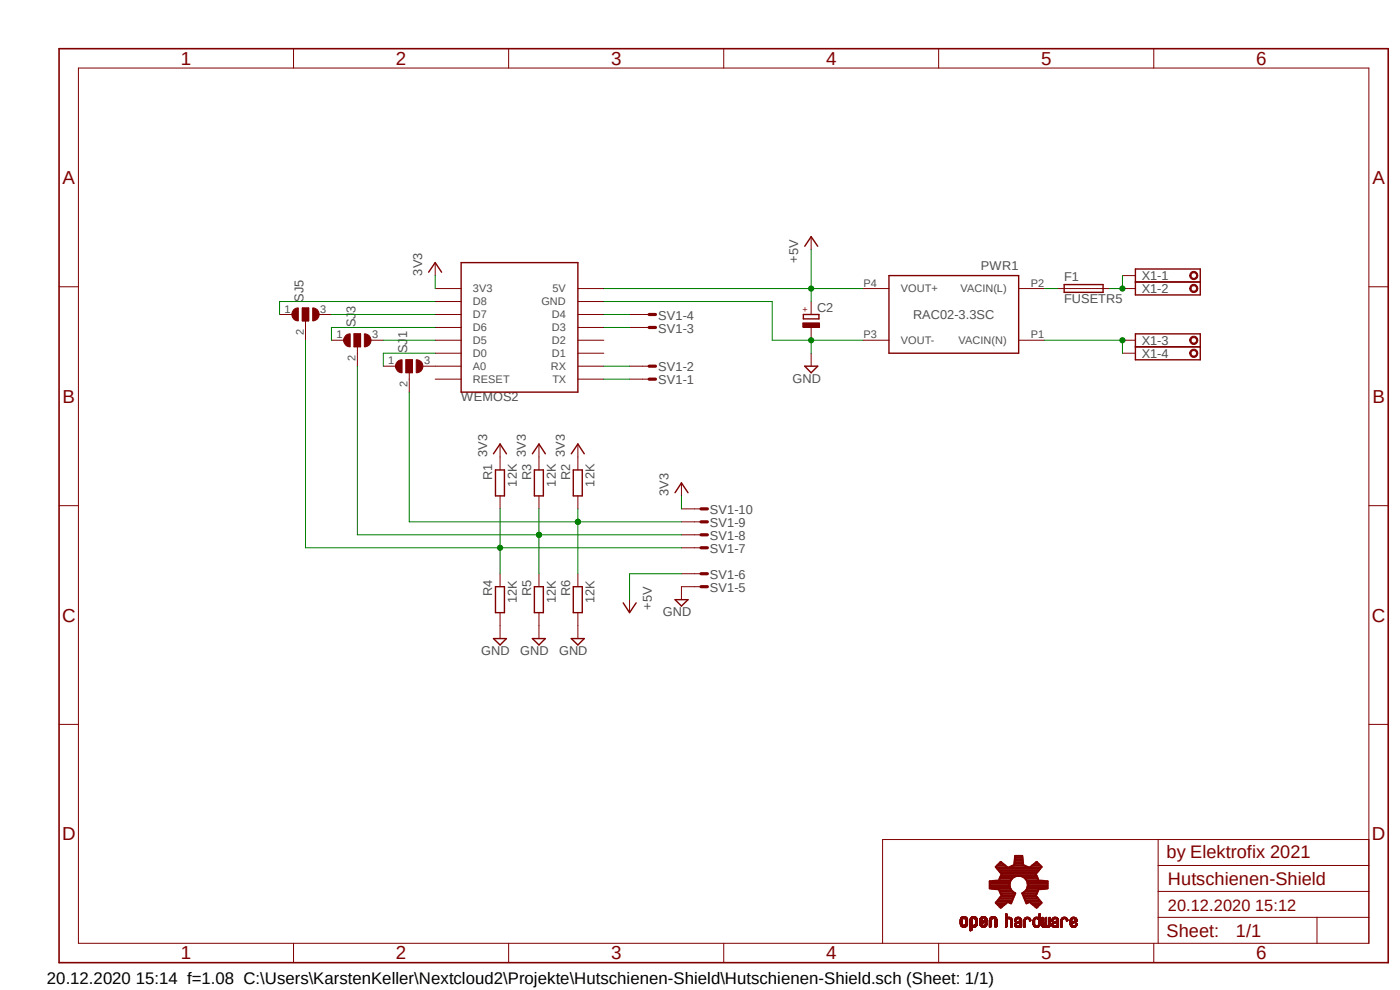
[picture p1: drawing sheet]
<svg xmlns="http://www.w3.org/2000/svg" width="297mm" height="210mm" viewBox="0 0 297 210" stroke-linecap="round" stroke-linejoin="round" font-family="sans-serif">
<path d="M12 9.9l282.9 194.9M294.9 9.9l-282.9 194.9" fill="none" stroke="#fff" stroke-width=".21"/>
<g fill="none" stroke="#800000" stroke-width=".21">
<path d="M16.6 14.4h273.8v185.7h-273.8zM62.3 10.3v4.1M107.9 10.3v4.1M153.5 10.3v4.1M199.1 10.3v4.1M244.8 10.3v4.1M92.3 55.7v2.8M12.5 60.8h4.1M172.1 74.9v2.8M290.4 60.8h4.1M12.5 107.3h4.1M290.4 107.3h4.1"/>
<path d="M12.5 153.7h4.1M290.4 153.7h4.1M245.7 178.1v22M290.4 178.1h-103.2v22M203.7 196h.5M203.7 196h.4M203.7 195.9h.4M203.7 195.8h.4M203.7 195.7h.4M203.7 195.6h.4M203.7 195.5h.4M203.7 195.4h.4"/>
<path d="M203.7 195.3h.4M203.7 195.2h.4M203.7 195.1h.4M203.7 195.1h.5M203.8 196.2l.5 .1M203.8 196.2h.5M203.8 196.1h.4M203.8 195h.4M203.8 194.9h.5M203.8 196.3h1.4M203.8 194.9h.6M203.8 194.8h1.4"/>
<path d="M203.8 196.4h1.3M203.8 196.4h1.4M203.8 194.7l1.4 .1M203.9 194.7h1.2M203.9 196.5h1.2M203.9 194.6h1.2M204 196.6h1M204 194.6h1M204.1 196.6h.8M204.1 194.5h.8M204.3 194.9l-.5 .1M204.3 194.4h.4"/>
<path d="M204.3 196.7h.3M204.6 194.9h.6M204.7 194.9h.6M204.8 196.2h.5M204.8 196.1h.5M204.8 195h.5M204.9 196.1h.4M204.9 196h.4M204.9 195.9h.4M204.9 195.8h.4M204.9 195.7h.4M204.9 195.6h.4"/>
<path d="M204.9 195.5h.4M204.9 195.4h.4M204.9 195.3h.4M204.9 195.2h.4M204.9 195.1h.4M205.3 196.2l-.7 .1M205.8 197.4h.2M205.8 197.4h.3M205.8 197.4h.4M205.8 197.3h.4M205.8 197.2h.4M205.8 197.1h.4"/>
<path d="M205.8 197h.4M205.8 196.9h.4M205.8 196.8h.4M205.8 196.7h.4M205.8 196.6h1.3M205.8 196.5h1.3M205.8 196.4h1.4M205.8 196.3h1.5M205.8 196.2l.6 .1M205.8 196.2h.5M205.8 196.1h.5M205.8 196.1h.4"/>
<path d="M205.8 196h.4M205.8 195.9h.4M205.8 195.8h.4M205.8 195.7h.4M205.8 195.6h.4M205.8 195.5h.4M205.8 195.4h.4M205.8 195.3h.4M205.8 195.2h.4M205.8 195.1h.4M205.8 195h.5M205.8 194.9h.5"/>
<path d="M205.8 194.9h.6M205.9 194.9h.6M205.9 194.8h1.4M205.9 194.8h1.3M206 194.7h1.2M206 194.6h1.1M206.1 194.6h1M206.2 194.5h.7M206.4 194.4h.4M206.4 196.7h.3M206.6 194.9h.7M206.7 196.3h.6"/>
<path d="M206.8 194.9h.5M206.8 196.2h.5M206.9 196.1h.4M206.9 195h.4M206.9 196h.4M206.9 195.2h.4M206.9 195.1h.4M207 196.6l-1.2 .1M207 196h.3M207 195.9h.3M207 195.8h.3M207 195.7h.3"/>
<path d="M207 195.6h.3M207 195.5h.3M207 195.4h.3M207 195.3h.3M207 195.2h.3M207.2 196.4l-1.4 .1M207.9 196.2h.5M207.9 196.1h.4M207.9 196h.4M207.9 195.9h.5M207.9 195.7h.8M207.9 195.7h.9"/>
<path d="M207.9 195.7h1M207.9 195.5h1.4M207.9 195.5h1.5M207.9 195.4h.4M207.9 195.3h.3M207.9 195.2h.3M207.9 195.1h.4M207.9 195h.4M207.9 196.2l.6 .1M207.9 194.9h.6M207.9 196.3h1.4M207.9 194.9h.7"/>
<path d="M207.9 194.8h1.4M208 196.4h1.3M208 194.7h1.3M208.1 196.5h1.1M208.1 194.6h1.1M208.1 196.6h1.1M208.2 196.6h.9M208.2 194.6h.9M208.2 196.6h.8M208.2 194.5h.8M208.3 195.2h-.4M208.4 195.4h1"/>
<path d="M208.4 194.9l-.5 .1M208.4 194.4h.4M208.5 196.7h.3M208.6 195.3h.8M208.7 195.8h-.8M208.7 195.3h.7M208.7 194.9h.7M208.8 195.2h.6M208.8 194.9h.6M208.9 195.2h.5M208.9 194.9l.5 .1M208.9 196.2h.5"/>
<path d="M208.9 195h.5M209 196.1h.4M209 195.1h.4M209 196h.4M209 195.9h.4M209.1 195.8h.3M209.2 195.6h-1.3M209.3 195.7h.1M209.4 196.2l-.6 .1M209.9 196.6h.3M209.9 196.6h.4M209.9 196.6h.5"/>
<path d="M209.9 196.5h.5M209.9 196.4h.5M209.9 196.3h.5M209.9 196.2h.5M209.9 196.1h.5M209.9 196h.5M209.9 195.9h.5M209.9 195.8h.5M209.9 195.7h.5M209.9 195.6h.5M209.9 195.5h.5M209.9 195.4h.5"/>
<path d="M209.9 195.3h.5M209.9 195.2h.5M209.9 195.1h.5M209.9 195h.5M210 194.9h.6M210 194.9h.7M210 194.8h1.4M210.1 194.7l1.3 .1M210.1 194.7h1.2M210.1 194.6h1.2M210.2 194.6h1M210.4 194.5h.7"/>
<path d="M210.5 194.9l-.6 .1M210.5 194.4h.4M210.8 194.9h.7M210.9 194.9h.6M211 195h.5M211.1 196.6h.3M211.1 196.6h.4M211.1 196.5h.4M211.1 196.4h.4M211.1 196.3h.4M211.1 196.2h.4M211.1 196.1h.4"/>
<path d="M211.1 196h.4M211.1 195.9h.4M211.1 195.8h.4M211.1 195.7h.4M211.1 195.6h.4M211.1 195.5h.4M211.1 195.4h.4M211.1 195.3h.4M211.1 195.2h.4M211.1 195.1h.4M213.3 194h.3M213.3 196.7h.1"/>
<path d="M213.3 196.6h.3M213.3 196.5h.3M213.3 196.4h.3M213.3 196.3h.3M213.3 196.2h.3M213.3 196.1h.3M213.3 196h.3M213.3 195.9h.3M213.3 195.8h.3M213.3 195.7h.3M213.3 195.6h.3M213.3 195.5h.3"/>
<path d="M213.3 195.4h.3M213.3 195.3h.3M213.3 195.2h.3M213.3 195.2h.4M213.3 195.1h.4M213.3 195h.4M213.3 194.9h.7M213.3 194.9h1.3M213.3 194.8h1.3M213.3 194.7l1.3 .1M213.3 194.7h1.2M213.3 194.6h1.1"/>
<path d="M213.3 194.6h.3M213.3 194.5h.3M213.3 194.4h.3M213.3 194.3h.3M213.3 194.2h.3M213.3 194.1h.3M213.3 193.9h.3M213.4 193.8h.2M213.6 196.6l-.3 .1M213.7 194.6h.6M213.8 194.9l-.5 .1M213.8 194.6h.4"/>
<path d="M214.1 194.9h.6M214.2 194.9h.5M214.3 195h.4M214.4 195.1h.3M214.4 195.2h.4M214.4 195.1h.4M214.5 196.6h.3M214.5 196.5h.3M214.5 196.4h.3M214.5 196.3h.3M214.5 196.2h.3M214.5 196.1h.3"/>
<path d="M214.5 196h.3M214.5 195.9h.3M214.5 195.8h.3M214.5 195.7h.3M214.5 195.6h.3M214.5 195.5h.3M214.5 195.4h.3M214.5 195.3h.3M214.5 195.2h.3M214.6 196.7l-.1 .1M214.8 196.6l-.3 .1M215.3 196.4h.4"/>
<path d="M215.3 196.3h.3M215.3 196.2h.3M215.3 196.1h.3M215.3 196h.4M215.3 195.5h.1M215.3 195.3h.3M215.3 195.2h.3M215.3 195.1h.3M215.3 196.4l.9 .1M215.3 195.9h.6M215.3 195h.4M215.3 196.5h.9"/>
<path d="M215.4 196.6h.8M215.4 194.9h.5M215.4 194.9h1.2M215.4 195.7h.8M215.4 194.8h1.2M215.5 196.6h.7M215.5 195.7h1.2M215.5 194.8h1M215.5 195.4h-.2M215.6 195.7h1.1M215.6 194.7h.9M215.6 195.2h-.3"/>
<path d="M215.6 196.7h.6M215.6 194.6h.8M215.7 196h-.4M215.7 195.6h1M215.7 194.6h.6M215.8 196.8h.1M215.8 194.9l-.5 .1M215.8 194.6h.4M215.9 196.7h.1M215.9 195.5h.8M216 195.5h.7M216.1 194.9h.5"/>
<path d="M216.1 195.8h-.8M216.1 195.5h.6M216.2 195.4h.5M216.2 194.9h.5M216.3 195h.4M216.4 195.3h.3M216.4 195.2h.3M216.4 195.1h.3M216.4 196.7h.1M216.4 196.6h.3M216.4 196.5h.3M216.4 196.4h.3"/>
<path d="M216.4 196.3h.3M216.4 196.2h.3M216.4 196.1h.3M216.4 196h.3M216.4 195.9h.3M216.4 195.8h.3M216.4 195.7h.3M216.7 196.6l-.3 .1M217.2 196.7h.1M217.2 196.6h.3M217.2 196.6h.4M217.2 196.5h.4"/>
<path d="M217.2 196.4h.4M217.2 196.3h.4M217.2 196.2h.4M217.2 196.1h.4M217.2 196h.4M217.2 195.9h.4M217.2 195.8h.4M217.2 195.7h.4M217.2 195.6h.4M217.2 195.5h.4M217.2 195.4h.4M217.2 195.3h.4"/>
<path d="M217.2 195.2h.4M217.2 195.1h.4M217.3 196.7v.1M217.3 195.1h.3M217.3 195h.4M217.3 194.9h.6M217.3 194.9h1.3M217.4 194.8h1.1M217.5 196.6l-.3 .1M217.5 194.7h.9M217.6 194.6h.8M217.7 194.6h.6"/>
<path d="M217.8 194.9l-.5 .1M217.8 194.6h.3M218 194.9h.6M218.1 194.9l.6 .1M218.3 195h.4M218.3 195.1h.4M218.4 195.2h.3M218.4 195.4h.2M218.4 195.3h.3M219.2 196.1h.3M219.2 196h.3M219.2 195.9h.3"/>
<path d="M219.2 195.8h.3M219.2 195.7h.3M219.2 195.6h.3M219.2 195.5h.3M219.2 195.4h.3M219.2 195.3h.3M219.2 195.2h.3M219.2 196.2h.4M219.2 196.2h.3M219.2 195.1h.4M219.2 196.4h.5M219.2 196.3h.5"/>
<path d="M219.2 196.3h.4M219.2 195h.4M219.2 194.9h.5M219.3 196.4h1.3M219.3 194.9h.5M219.3 196.5h1.2M219.3 194.9h1.4M219.3 194.8h1.4M219.4 196.6h1.1M219.4 194.8h1.3M219.4 196.6h1M219.5 196.6h.9"/>
<path d="M219.5 194.7h1.2M219.5 194.6h1.2M219.6 194.6h.6M219.7 196.7h.5M219.7 194.6h.4M219.8 196.7v.1M219.9 196.7v.1M220 194.9h.7M220.1 196.4h.5M220.1 194.9h.6M220.2 196.3h.4M220.2 195h.5"/>
<path d="M220.3 196.3h.3M220.3 195.1h.4M220.3 196.2h.3M220.3 194.6h.4M220.3 196.1h.4M220.3 196h.4M220.3 195.9h.4M220.3 195.8h.4M220.3 195.7h.4M220.3 195.6h.4M220.3 195.5h.4M220.3 195.4h.4"/>
<path d="M220.3 195.3h.4M220.3 195.2h.4M220.3 194.5h.4M220.3 194.4h.4M220.3 194.3h.4M220.3 194.2h.4M220.3 194.1h.4M220.3 194h.4M220.3 193.9h.4M220.5 193.8h.1M221 196.4h1.8M221 196.4h.4"/>
<path d="M221 196.3h.3M221 196.2l.3 .1M221 196.2h.3M221 196.1h.3M221 196h.3M221 195.9h.3M221 195.8h.3M221 195.7h.3M221 195.6h.3M221 195.5h.3M221 195.4h.3M221 195.3h.3"/>
<path d="M221 195.2h.3M221 195.1h.3M221 195h.3M221 194.9h.3M221 194.8h.3M221 194.7h.3M221.1 196.6h1.6M221.1 196.5h1.6M221.1 194.6h.2M221.1 196.6h1.5M221.3 196.7h.4M221.4 196.8h.1"/>
<path d="M221.5 196.7v.1M221.6 196.4h.5M221.7 196.3h.4M221.7 196.2l.4 .1M221.7 196.2h.3M221.7 196.1h.3M221.7 196h.3M221.7 195.9h.3M221.7 195.8h.3M221.7 195.7h.3M221.7 195.6h.3M221.7 195.5h.3"/>
<path d="M221.7 195.4h.3M221.7 195.3h.3M221.7 195.2h.3M221.7 195.1h.3M221.7 195h.3M221.7 194.9h.3M221.7 194.8h.3M221.7 194.7h.3M221.8 194.6h.2M221.9 194.6h.1M222 196.7h.5M222.3 196.8h.1"/>
<path d="M222.4 196.4h.4M222.4 196.3h.4M222.5 196.3h.3M222.5 196.2h.3M222.5 196.1h.3M222.5 196h.3M222.5 195.9h.3M222.5 195.8h.3M222.5 195.7h.3M222.5 195.6h.3M222.5 195.5h.3M222.5 195.4h.3"/>
<path d="M222.5 195.3h.3M222.5 195.2h.3M222.5 195.1h.3M222.5 195h.3M222.5 194.9h.3M222.5 194.8h.3M222.5 194.7h.3M222.6 194.6h.2M222.7 194.6h.1M223.1 196.3h.4M223.1 196.2l.4 .1M223.1 196.2h.3"/>
<path d="M223.1 196.1h.3M223.1 196.1h.4M223.1 195.3h.3M223.1 195.2h.3M223.1 196.4h.9M223.1 196.4h.5M223.1 196h.5M223.1 195.9h.6M223.1 195.5h.1M223.1 195.1h.4M223.2 195.9h.6M223.2 195h.4"/>
<path d="M223.2 196.5h.9M223.2 194.9h.6M223.3 196.6h.8M223.3 194.9h1.2M223.3 195.7h.8M223.3 194.8h1.2M223.3 194.8h1.1M223.4 196.6h.7M223.4 195.7h.8M223.4 195.7h1.2M223.4 195.4h-.3M223.4 194.7h.9"/>
<path d="M223.5 194.6h.7M223.5 196.7h.5M223.5 196h-.4M223.5 195.6h1.1M223.6 194.6h.6M223.6 194.9l-.4 .1M223.6 194.6h.4M223.7 196.7v.1M223.7 195.5h.9M223.8 196.7v.1M223.8 195.5h.8M223.9 194.9h.6"/>
<path d="M223.9 195.5h.7M224 195.8h-.8M224 195.4h.6M224 194.9h.5M224.2 195h.3M224.2 195.1h.4M224.2 195.7h.4M224.2 195.3h.4M224.2 195.2h.4M224.3 196.7h.1M224.3 196.6h.3M224.3 196.5h.3"/>
<path d="M224.3 196.4h.3M224.3 196.3h.3M224.3 196.2h.3M224.3 196.1h.3M224.3 196h.3M224.3 195.9h.3M224.3 195.8h.3M224.3 195.7h.3M224.3 195.3h.3M224.3 195.2h.3M224.6 196.6l-.3 .1M225.1 196.7h.1"/>
<path d="M225.1 196.6h.3M225.1 196.5h.3M225.1 196.4h.3M225.1 196.3h.3M225.1 196.2h.3M225.1 196.1h.3M225.1 196h.3M225.1 195.9h.3M225.1 195.8h.3M225.1 195.7h.3M225.1 195.6h.3M225.1 195.5h.3"/>
<path d="M225.1 195.4h.3M225.1 195.3h.3M225.1 195.2h.3M225.1 196.7v.1M225.1 195.1h.3M225.1 195.1h.4M225.1 195h.4M225.2 194.9h.5M225.2 194.9h1.2M225.3 194.8h1.1M225.4 196.6l-.3 .1M225.4 194.7h.9"/>
<path d="M225.4 194.6h.8M225.5 194.6h.6M225.6 194.6h.4M225.6 194.9l-.5 .1M225.9 194.9h.5M226 194.9h.5M226.1 195h.4M226.2 195.2h.4M226.2 195.1h.3M226.2 195.3h.3M226.2 195.3h.4M226.5 195.4h-.3"/>
<path d="M227 196.2l.5 .1M227 196.2h.4M227 196.1h.4M227 196h.4M227 196h.5M227 195.9h.6M227 195.9h.7M227 195.7h1M227 195.7h1.1M227 195.6h1.4M227 195.5h.4M227 195.4h.4"/>
<path d="M227 195.3h.4M227 195.2h.4M227 195.1h.4M227.1 196.3h.4M227.1 195.1h.3M227.1 195h.4M227.1 196.4h.5M227.2 196.4l1.2 .1M227.2 194.9h.5M227.2 194.9h1.2M227.2 196.5h1.1M227.2 194.8h1.1"/>
<path d="M227.2 196.6h1.1M227.3 196.6h1M227.3 196.6h.9M227.3 194.7h.9M227.4 194.6h.7M227.5 194.6h.5M227.5 196.7h.5M227.6 194.9l-.5 .1M227.6 194.6h.4M227.6 196.8h.1M227.6 195.5h.8M227.7 195.5h.8"/>
<path d="M227.8 196.7v.1M227.8 195.8h-.8M227.8 195.5h.7M227.8 194.9h.6M227.9 195.4h.6M228 194.9l.5 .1M228 196.4h.4M228 196.3h.4M228 195.3h.5M228 195h.5M228.1 196.3h.4M228.1 196.2h.4"/>
<path d="M228.1 195.1h.4M228.2 196.2h.3M228.2 196.1h.3M228.2 195.3h.3M228.2 195.2h.3M228.2 196h.3M228.3 196h.2M228.3 195.9h.2M228.4 195.9h.1M245.7 194.6h44.7M245.7 189.1h44.7M245.7 183.6h44.7"/>
<path d="M279.4 194.6v5.5M62.3 200.1v4.1M107.9 200.1v4.1M153.5 200.1v4.1M199.1 200.1v4.1M244.8 200.1v4.1"/>
</g>
<g fill="none" stroke="#800000" stroke-width=".42">
<path d="M210 188.2h4.2M210 187.8h4.2M210 187.5h4.2M210 187.1h4.3M210.4 188.5h4M211.3 184h2.4M211.4 191.6h2M211.4 191.3h3.2M211.5 183.6h1.8M211.6 184.3h9M211.7 192h1.3M211.7 191h3.1"/>
<path d="M211.9 184.7h8.5M211.9 183.3h1M211.9 186.8h2.5M212 186.8l.5-1.3-1.3-1.6 1.1-1.1 1.6 1.3 1.3-.5 .1-2h1.6l.2 2 1.3 .5 1.5-1.3 1.1 1.1-1.3 1.6 .6 1.3 1.9 .1v1.6l-1.9 .2-.3 .9M212 186.8l-2 .1v1.6l2 .2 .3 .9M212 190.6h2.9M212 188.8h2.5M212 192.4h.6M212.1 186.4h2.6M212.1 189.2h2.8M212.1 185h8M212.2 186.1h2.9"/>
<path d="M212.2 182.9h.2M212.3 190.2h2.8M212.3 189.6h3M212.4 185.7h7.5M212.4 185.4h7.4M212.5 189.9h2.7M214.1 184h4M214.2 187.4v.6a1.9 1.9 0 0 0 1.2 1.5l-.9 2.1-.6-.3-1.6 1.3-1.1-1.1 1.3-1.6-.2-.3M214.4 186.8l-.2 .6M214.4 186.8a1.96 1.96 0 0 1 3.4 0M215 183.6h2.3M215.2 183.3h1.8"/>
<path d="M215.2 182.9h1.8M215.3 182.6h1.7M215.3 182.2h1.7M215.3 181.9h1.6M216.9 189.6h3.1M217 189.9h2.8M217.1 186.1h2.9M217.2 190.2h2.8M217.3 190.6h3M217.3 189.2h2.8M217.5 191h3M217.6 186.4h2.6"/>
<path d="M217.6 191.3h3.2M217.7 188.8h2.5M217.8 186.8h2.5M217.8 186.8l.2 .3M217.9 188.5h4M218 187.1v.3M218 188.2h4.2M218 187.1h4.2M218 187.4v.6a1.8 1.8 0 0 1-1.1 1.5l.9 2.1 .6-.3 1.5 1.3 1.1-1.1-1.3-1.6M218 187.5h4.2M218.1 187.8h4.1M218.5 184h2.4"/>
<path d="M218.8 191.6h2.1M218.9 183.6h1.8M219.2 192h1.3M219.4 183.3h.9M219.6 192.4h.6M219.8 182.9h.2M220 189.6l-.3 .3"/>
</g>
<path d="M90.9 57.7l1.4-2 1.4 2M170.7 77.7h2.8l-1.4 1.4zM240.9 73.6h13.7v2.7h-13.7z" fill="none" stroke="#800000" stroke-width=".3"/>
<path d="M12.5 10.3h282v193.9h-282z" fill="none" stroke="#800000" stroke-width=".34"/>
<path d="M252.7 74.3a.87 .87 0 0 1 1.3 .3 .87 .87 0 0 1-.6 1.2 .87 .87 0 0 1-1-.9h.2a.6 .6 0 0 1 .8-.5 .6 .6 0 0 1 .3 .9 .6 .6 0 0 1-1-.1l-.1-.3h-.2z" fill-rule="evenodd" fill="#800000"/>
<path d="M238.1 74.9h2.8M252.7 74.3a.87 .87 0 0 1 1.3 .3 .87 .87 0 0 1-.6 1.2 .87 .87 0 0 1-1-.9h.2a.6 .6 0 0 1 .8-.5 .6 .6 0 0 1 .3 .9 .6 .6 0 0 1-1-.1l-.1-.3h-.2z" fill="none" stroke="#800000" stroke-width=".21"/>
<path d="M240.9 70.8h13.7v2.8h-13.7z" fill="none" stroke="#800000" stroke-width=".3"/>
<path d="M252.7 71.5a.87 .87 0 0 1 1.3 .3 .87 .87 0 0 1-.6 1.2 .87 .87 0 0 1-1-.8h.2a.6 .6 0 0 1 .8-.6 .6 .6 0 0 1 .3 .9 .6 .6 0 0 1-1 0l-.1-.3h-.2z" fill-rule="evenodd" fill="#800000"/>
<path d="M238.1 72.2h2.8M252.7 71.5a.87 .87 0 0 1 1.3 .3 .87 .87 0 0 1-.6 1.2 .87 .87 0 0 1-1-.8h.2a.6 .6 0 0 1 .8-.6 .6 .6 0 0 1 .3 .9 .6 .6 0 0 1-1 0l-.1-.3h-.2z" fill="none" stroke="#800000" stroke-width=".21"/>
<path d="M240.9 59.8h13.7v2.8h-13.7z" fill="none" stroke="#800000" stroke-width=".3"/>
<path d="M252.7 60.5a.88 .88 0 0 1 1.4 .3 .88 .88 0 0 1-.6 1.2 .88 .88 0 0 1-1.1-.8h.2a.6 .6 0 0 1 .8-.6 .6 .6 0 0 1 .3 .9 .6 .6 0 0 1-1 0l-.1-.3h-.2z" fill-rule="evenodd" fill="#800000"/>
<path d="M238.1 61.2h2.8M252.7 60.5a.88 .88 0 0 1 1.4 .3 .88 .88 0 0 1-.6 1.2 .88 .88 0 0 1-1.1-.8h.2a.6 .6 0 0 1 .8-.6 .6 .6 0 0 1 .3 .9 .6 .6 0 0 1-1 0l-.1-.3h-.2z" fill="none" stroke="#800000" stroke-width=".21"/>
<path d="M240.9 57.1h13.7v2.7h-13.7z" fill="none" stroke="#800000" stroke-width=".3"/>
<path d="M252.7 57.7a.88 .88 0 0 1 1.4 .4 .88 .88 0 0 1-.6 1.2 .88 .88 0 0 1-1.1-.8h.2a.6 .6 0 0 1 .8-.7 .6 .6 0 0 1 .3 1 .6 .6 0 0 1-1-.1l-.1-.2h-.2z" fill-rule="evenodd" fill="#800000"/>
<path d="M238.1 58.5h2.8M252.7 57.7a.88 .88 0 0 1 1.4 .4 .88 .88 0 0 1-.6 1.2 .88 .88 0 0 1-1.1-.8h.2a.6 .6 0 0 1 .8-.7 .6 .6 0 0 1 .3 1 .6 .6 0 0 1-1-.1l-.1-.2h-.2zM183.1 61.2h5.5M183.1 72.2h5.5M216.1 61.2h5.5M216.1 72.2h5.5M224.4 61.2h11M106.1 94.2v2.7M122.6 94.2v2.7" fill="none" stroke="#800000" stroke-width=".21"/>
<path d="M188.6 58.5h27.5v16.4h-27.5zM170.4 66.7h3.3v.9h-3.3zM225.8 60.4h8.2v1.6h-8.2zM104.7 96.3l1.4-2.1 1.3 2.1M121.2 96.3l1.4-2.1 1.4 2.1" fill="none" stroke="#800000" stroke-width=".3"/>
<path d="M170.3 68.5h3.6v.9h-3.6z" fill-rule="evenodd" fill="#800000"/>
<g fill="none" stroke="#800000" stroke-width=".21">
<path d="M92.3 77.7h5.5M92.3 74.9h5.5M92.3 72.2h5.5M92.3 69.5h5.5M92.3 66.7h5.5M92.3 64h5.5M92.3 61.2h5.5M122.6 77.7h5.5M122.6 74.9h5.5M122.6 72.2h5.5M122.6 69.5h5.5M122.6 66.7h5.5"/>
<path d="M122.6 64h5.5M122.6 61.2h5.5M170.3 68.5h3.6v.9h-3.6zM172.1 64v2.7M172.1 69.5v2.7M92.3 80.4h5.5M106.1 96.9v2.8M122.6 80.4h5.5M122.6 96.9v2.8M106.1 105.2v2.7M122.6 105.2v2.7M144.6 124.5v2.7"/>
</g>
<path d="M97.8 55.7h24.8v27.5h-24.8zM105.1 99.7h1.9v5.5h-1.9zM121.6 99.7h1.9v5.5h-1.9zM143.2 127.2h2.8l-1.4 1.4z" fill="none" stroke="#800000" stroke-width=".3"/>
<path d="M88.3 76.3a1.38 1.38 0 0 1 1.4 1.4 1.38 1.38 0 0 1-1.4 1.4z" fill-rule="evenodd" fill="#800000"/>
<path d="M88.3 76.3a1.38 1.38 0 0 1 1.4 1.4 1.38 1.38 0 0 1-1.4 1.4z" fill="none" stroke="#800000" stroke-width=".21"/>
<path d="M84.3 76.7l.4-.2 .6-.2v2.8a1.39 1.39 0 0 1-1.3-.9 1.39 1.39 0 0 1 .3-1.5z" fill-rule="evenodd" fill="#800000"/>
<path d="M84.3 76.7l.4-.2 .6-.2v2.8a1.39 1.39 0 0 1-1.3-.9 1.39 1.39 0 0 1 .3-1.5zM86.1 76.3h1.4v2.8h-1.4zM86.8 79.1v1.3" fill="none" stroke="#800000" stroke-width=".21"/>
<path d="M86.1 76.3h1.4v2.7h-1.4z" fill-rule="evenodd" fill="#800000"/>
<path d="M81.3 77.7h2.8M86.1 76.3h1.4v2.7h-1.4zM89.6 77.7h2.7M86.8 80.4v2.8" fill="none" stroke="#800000" stroke-width=".21"/>
<path d="M77.3 70.8a1.38 1.38 0 0 1 1.4 1.4 1.38 1.38 0 0 1-1.4 1.4z" fill-rule="evenodd" fill="#800000"/>
<path d="M77.3 70.8a1.38 1.38 0 0 1 1.4 1.4 1.38 1.38 0 0 1-1.4 1.4z" fill="none" stroke="#800000" stroke-width=".21"/>
<path d="M73.3 71.2l.4-.2 .6-.2v2.8a1.39 1.39 0 0 1-1.3-.9 1.39 1.39 0 0 1 .3-1.5z" fill-rule="evenodd" fill="#800000"/>
<path d="M73.3 71.2l.4-.2 .6-.2v2.8a1.39 1.39 0 0 1-1.3-.9 1.39 1.39 0 0 1 .3-1.5zM75.1 70.8h1.4v2.8h-1.4zM75.8 73.6v1.3" fill="none" stroke="#800000" stroke-width=".21"/>
<path d="M75.1 70.8h1.4v2.7h-1.4z" fill-rule="evenodd" fill="#800000"/>
<path d="M70.3 72.2h2.8M75.1 70.8h1.4v2.7h-1.4zM75.8 74.9v2.8M78.6 72.2h2.7" fill="none" stroke="#800000" stroke-width=".21"/>
<path d="M66.3 65.3a1.38 1.38 0 0 1 1.4 1.4 1.38 1.38 0 0 1-1.4 1.4z" fill-rule="evenodd" fill="#800000"/>
<path d="M66.3 65.3a1.38 1.38 0 0 1 1.4 1.4 1.38 1.38 0 0 1-1.4 1.4z" fill="none" stroke="#800000" stroke-width=".21"/>
<path d="M62.3 65.7l.4-.3 .6-.1v2.8a1.39 1.39 0 0 1-1.3-.9 1.39 1.39 0 0 1 .3-1.5z" fill-rule="evenodd" fill="#800000"/>
<path d="M62.3 65.7l.4-.3 .6-.1v2.8a1.39 1.39 0 0 1-1.3-.9 1.39 1.39 0 0 1 .3-1.5zM64.1 65.3h1.4v2.8h-1.4zM64.8 68.1v1.4" fill="none" stroke="#800000" stroke-width=".21"/>
<path d="M64.1 65.4h1.4v2.7h-1.4z" fill-rule="evenodd" fill="#800000"/>
<g fill="none" stroke="#800000" stroke-width=".21">
<path d="M172.1 50.2v2.8M59.3 66.7h2.8M64.1 65.4h1.4v2.7h-1.4zM64.8 69.5v2.7M67.6 66.7h2.7M133.6 66.7h4.1M133.6 77.7h4.1M133.6 69.5h4.1M114.3 94.2v5.5M133.6 80.4h4.1M114.3 105.2v2.7M144.6 116.2h4.1"/>
<path d="M144.6 113.5h4.1M144.6 110.7h4.1M144.6 107.9h4.1M144.6 102.4v2.8M106.1 121.7v2.8M106.1 130v5.5M114.3 121.7v2.8M114.3 130v5.5M122.6 121.7v2.8M122.6 130v5.5M133.6 127.2v2.8M144.6 124.5h4.1"/>
<path d="M144.6 121.7h4.1"/>
</g>
<path d="M170.7 52.2l1.4-2 1.4 2M112.9 96.3l1.4-2.1 1.4 2.1M113.4 99.7h1.9v5.5h-1.9zM143.2 104.5l1.4-2.1 1.4 2.1M104.7 135.5h2.7l-1.3 1.3zM105.1 124.5h1.9v5.5h-1.9zM112.9 135.5h2.8l-1.4 1.3zM113.4 124.5h1.9v5.5h-1.9zM121.2 135.5h2.8l-1.4 1.3zM121.6 124.5h1.9v5.5h-1.9zM132.2 127.9l1.4 2.1 1.4-2.1" fill="none" stroke="#800000" stroke-width=".3"/>
<path d="M137.7 77.7h1.4M137.7 69.5h1.4M137.7 66.7h1.4M137.7 80.4h1.4M148.7 116.2h1.4M148.7 113.5h1.4M148.7 110.7h1.4M148.7 107.9h1.4M148.7 124.5h1.4M148.7 121.7h1.4" fill="none" stroke="#800000" stroke-width=".68"/>
<path d="M183.1 72.2h-11v2.7" fill="none" stroke="#008000" stroke-width=".21"/>
<circle cx="172.1" cy="72.2" r=".55" fill="#008000"/>
<g fill="none" stroke="#008000" stroke-width=".21">
<path d="M92.3 58.5v2.7M238.1 58.5v2.7h-2.7M128.1 64h35.7v8.2h8.3M221.6 61.2h2.8M144.6 105.2v2.7"/>
<circle cx="172.1" cy="72.2" r=".55"/>
</g>
<circle cx="238.1" cy="61.2" r=".55" fill="#008000"/>
<g fill="none" stroke="#008000" stroke-width=".21">
<path d="M221.6 72.2h16.5v2.7"/>
<circle cx="238.1" cy="61.2" r=".55"/>
</g>
<circle cx="238.1" cy="72.2" r=".55" fill="#008000"/>
<g fill="none" stroke="#008000" stroke-width=".21">
<path d="M70.3 66.7h22M81.3 72.2h11M92.3 69.5h-22v2.7M92.3 74.9h-11v2.8M92.3 64h-33v2.7M128.1 66.7h5.5M128.1 69.5h5.5M128.1 77.7h5.5M86.8 83.2v27.5h57.8M128.1 80.4h5.5M122.6 107.9v2.8"/>
<circle cx="238.1" cy="72.2" r=".55"/>
</g>
<circle cx="122.6" cy="110.7" r=".55" fill="#008000"/>
<g fill="none" stroke="#008000" stroke-width=".21">
<path d="M122.6 110.7v11"/>
<circle cx="122.6" cy="110.7" r=".55"/>
</g>
<circle cx="122.6" cy="110.7" r=".55" fill="#008000"/>
<g fill="none" stroke="#008000" stroke-width=".21">
<path d="M75.8 77.7v35.8h68.8M114.3 107.9v5.6"/>
<circle cx="122.6" cy="110.7" r=".55"/>
</g>
<circle cx="114.3" cy="113.5" r=".55" fill="#008000"/>
<g fill="none" stroke="#008000" stroke-width=".21">
<path d="M114.3 113.5v8.2"/>
<circle cx="114.3" cy="113.5" r=".55"/>
</g>
<circle cx="114.3" cy="113.5" r=".55" fill="#008000"/>
<g fill="none" stroke="#008000" stroke-width=".21">
<path d="M128.1 61.2h55M172.1 61.2v2.8"/>
<circle cx="114.3" cy="113.5" r=".55"/>
</g>
<circle cx="172.1" cy="61.2" r=".55" fill="#008000"/>
<g fill="none" stroke="#008000" stroke-width=".21">
<path d="M172.1 53v8.2M64.8 72.2v44M106.1 116.2h38.5M106.1 107.9v13.8M144.6 121.7h-11v5.5"/>
<circle cx="172.1" cy="61.2" r=".55"/>
</g>
<circle cx="106.1" cy="116.2" r=".55" fill="#008000"/>
<g fill="none" stroke="#008000" stroke-width=".21">
<path d="M64.8 116.2h41.3"/>
<circle cx="106.1" cy="116.2" r=".55"/>
</g>
<g font-size="4" fill="#800000">
<text x="38.4" y="13.8">1</text>
<text x="84" y="13.8">2</text>
<text x="129.6" y="13.8">3</text>
<text x="175.3" y="13.8">4</text>
<text x="220.9" y="13.8">5</text>
<text x="266.5" y="13.8">6</text>
<text x="13.3" y="39">A</text>
<text x="291.2" y="39">A</text>
<text x="13.3" y="85.5">B</text>
<text x="291.2" y="85.5">B</text>
<text x="13.2" y="131.9">C</text>
<text x="291" y="131.9">C</text>
<text x="13.2" y="178.3">D</text>
<text x="291" y="178.3">D</text>
<text x="38.4" y="203.5">1</text>
<text x="84" y="203.5">2</text>
<text x="129.6" y="203.5">3</text>
<text x="175.3" y="203.5">4</text>
<text x="220.9" y="203.5">5</text>
<text x="266.5" y="203.5">6</text>
</g>
<g font-size="3.9" fill="#800000">
<text x="247.5" y="182">by Elektrofix 2021</text>
<text x="247.8" y="187.7">Hutschienen-Shield</text>
<text x="247.5" y="198.8">Sheet:</text>
<text x="262.2" y="198.7">1/1</text>
</g>
<text font-size="3.6" x="9.9" y="208.8">20.12.2020 15:14 f=1.08 C:\Users\KarstenKeller\Nextcloud2\Projekte\Hutschienen-Shield\Hutschienen-Shield.sch (Sheet: 1/1)</text>
<text font-size="3.5" fill="#800000" x="247.8" y="193.2">20.12.2020 15:12</text>
<g font-size="2.7" fill="#505050">
<text x="89.6" y="58.5" transform="rotate(-90 89.6 58.5)">3V3</text>
<text x="169.3" y="55.7" transform="rotate(-90 169.3 55.7)">+5V</text>
<text x="208.1" y="57.4">PWR1</text>
<text x="225.8" y="59.7">F1</text>
<text x="242.3" y="59.4">X1-1</text>
<text x="64.4" y="64" transform="rotate(-90 64.4 64)">SJ5</text>
<text x="225.8" y="64.3">FUSETR5</text>
<text x="242.3" y="62.1">X1-2</text>
<text x="75.4" y="69.5" transform="rotate(-90 75.4 69.5)">SJ3</text>
<text x="139.7" y="70.6">SV1-3</text>
<text x="139.7" y="67.8">SV1-4</text>
<text x="173.4" y="66.2">C2</text>
<text x="193.7" y="67.6">RAC02-3.3SC</text>
<text x="86.4" y="74.9" transform="rotate(-90 86.4 74.9)">SJ1</text>
<text x="242.3" y="75.9">X1-4</text>
<text x="242.3" y="73.2">X1-3</text>
<text x="139.7" y="81.5">SV1-1</text>
<text x="139.7" y="78.8">SV1-2</text>
<text x="168.1" y="81.2">GND</text>
<text x="97.8" y="85.1">WEMOS2</text>
<text x="103.3" y="96.9" transform="rotate(-90 103.3 96.9)">3V3</text>
<text x="104.4" y="101.8" transform="rotate(-90 104.4 101.8)">R1</text>
<text x="111.6" y="96.9" transform="rotate(-90 111.6 96.9)">3V3</text>
<text x="112.7" y="101.8" transform="rotate(-90 112.7 101.8)">R3</text>
<text x="119.8" y="96.9" transform="rotate(-90 119.8 96.9)">3V3</text>
<text x="120.9" y="101.8" transform="rotate(-90 120.9 101.8)">R2</text>
<text x="109.6" y="103.2" transform="rotate(-90 109.6 103.2)">12K</text>
<text x="117.9" y="103.2" transform="rotate(-90 117.9 103.2)">12K</text>
<text x="126.2" y="103.2" transform="rotate(-90 126.2 103.2)">12K</text>
<text x="141.8" y="105.2" transform="rotate(-90 141.8 105.2)">3V3</text>
<text x="150.6" y="111.8">SV1-9</text>
<text x="150.6" y="109.1">SV1-10</text>
<text x="150.6" y="117.3">SV1-7</text>
<text x="150.6" y="114.6">SV1-8</text>
<text x="150.6" y="125.6">SV1-5</text>
<text x="150.6" y="122.8">SV1-6</text>
<text x="104.4" y="126.5" transform="rotate(-90 104.4 126.5)">R4</text>
<text x="109.6" y="127.9" transform="rotate(-90 109.6 127.9)">12K</text>
<text x="112.7" y="126.5" transform="rotate(-90 112.7 126.5)">R5</text>
<text x="117.9" y="127.9" transform="rotate(-90 117.9 127.9)">12K</text>
<text x="120.9" y="126.5" transform="rotate(-90 120.9 126.5)">R6</text>
<text x="126.2" y="127.9" transform="rotate(-90 126.2 127.9)">12K</text>
<text x="138.3" y="129.4" transform="rotate(-90 138.3 129.4)">+5V</text>
<text x="140.6" y="130.6">GND</text>
<text x="102.1" y="138.9">GND</text>
<text x="110.4" y="138.9">GND</text>
<text x="118.6" y="138.9">GND</text>
</g>
<g font-size="2.3" fill="#505050">
<text x="100.3" y="64.8">D8</text>
<text x="100.3" y="62">3V3</text>
<text x="114.9" y="64.8">GND</text>
<text x="117.2" y="62">5V</text>
<text x="183.2" y="60.8">P4</text>
<text x="191.1" y="62">VOUT+</text>
<text x="203.8" y="62">VACIN(L)</text>
<text x="218.7" y="60.8">P2</text>
<text x="60.4" y="66.3">1</text>
<text x="64.4" y="71.2" transform="rotate(-90 64.4 71.2)">2</text>
<text x="67.9" y="66.3">3</text>
<text x="71.4" y="71.8">1</text>
<text x="79" y="71.8">3</text>
<text x="100.3" y="70.3">D6</text>
<text x="100.3" y="67.5">D7</text>
<text x="117.1" y="67.5">D4</text>
<text x="117.1" y="70.3">D3</text>
<text x="183.2" y="71.8">P3</text>
<text x="218.7" y="71.8">P1</text>
<text x="75.4" y="76.7" transform="rotate(-90 75.4 76.7)">2</text>
<text x="82.4" y="77.3">1</text>
<text x="90" y="77.3">3</text>
<text x="100.3" y="75.8">D0</text>
<text x="100.3" y="73">D5</text>
<text x="117.1" y="73">D2</text>
<text x="117.1" y="75.8">D1</text>
<text x="191.1" y="73">VOUT-</text>
<text x="203.4" y="73">VACIN(N)</text>
<text x="86.4" y="82.2" transform="rotate(-90 86.4 82.2)">2</text>
<text x="100.3" y="81.3">RESET</text>
<text x="100.3" y="78.5">A0</text>
<text x="116.9" y="78.5">RX</text>
<text x="117.2" y="81.3">TX</text>
</g>
<text font-size="1.9" fill="#800000" x="171.5" y="66.3" transform="rotate(-90 171.5 66.3)">+</text>
</svg>
